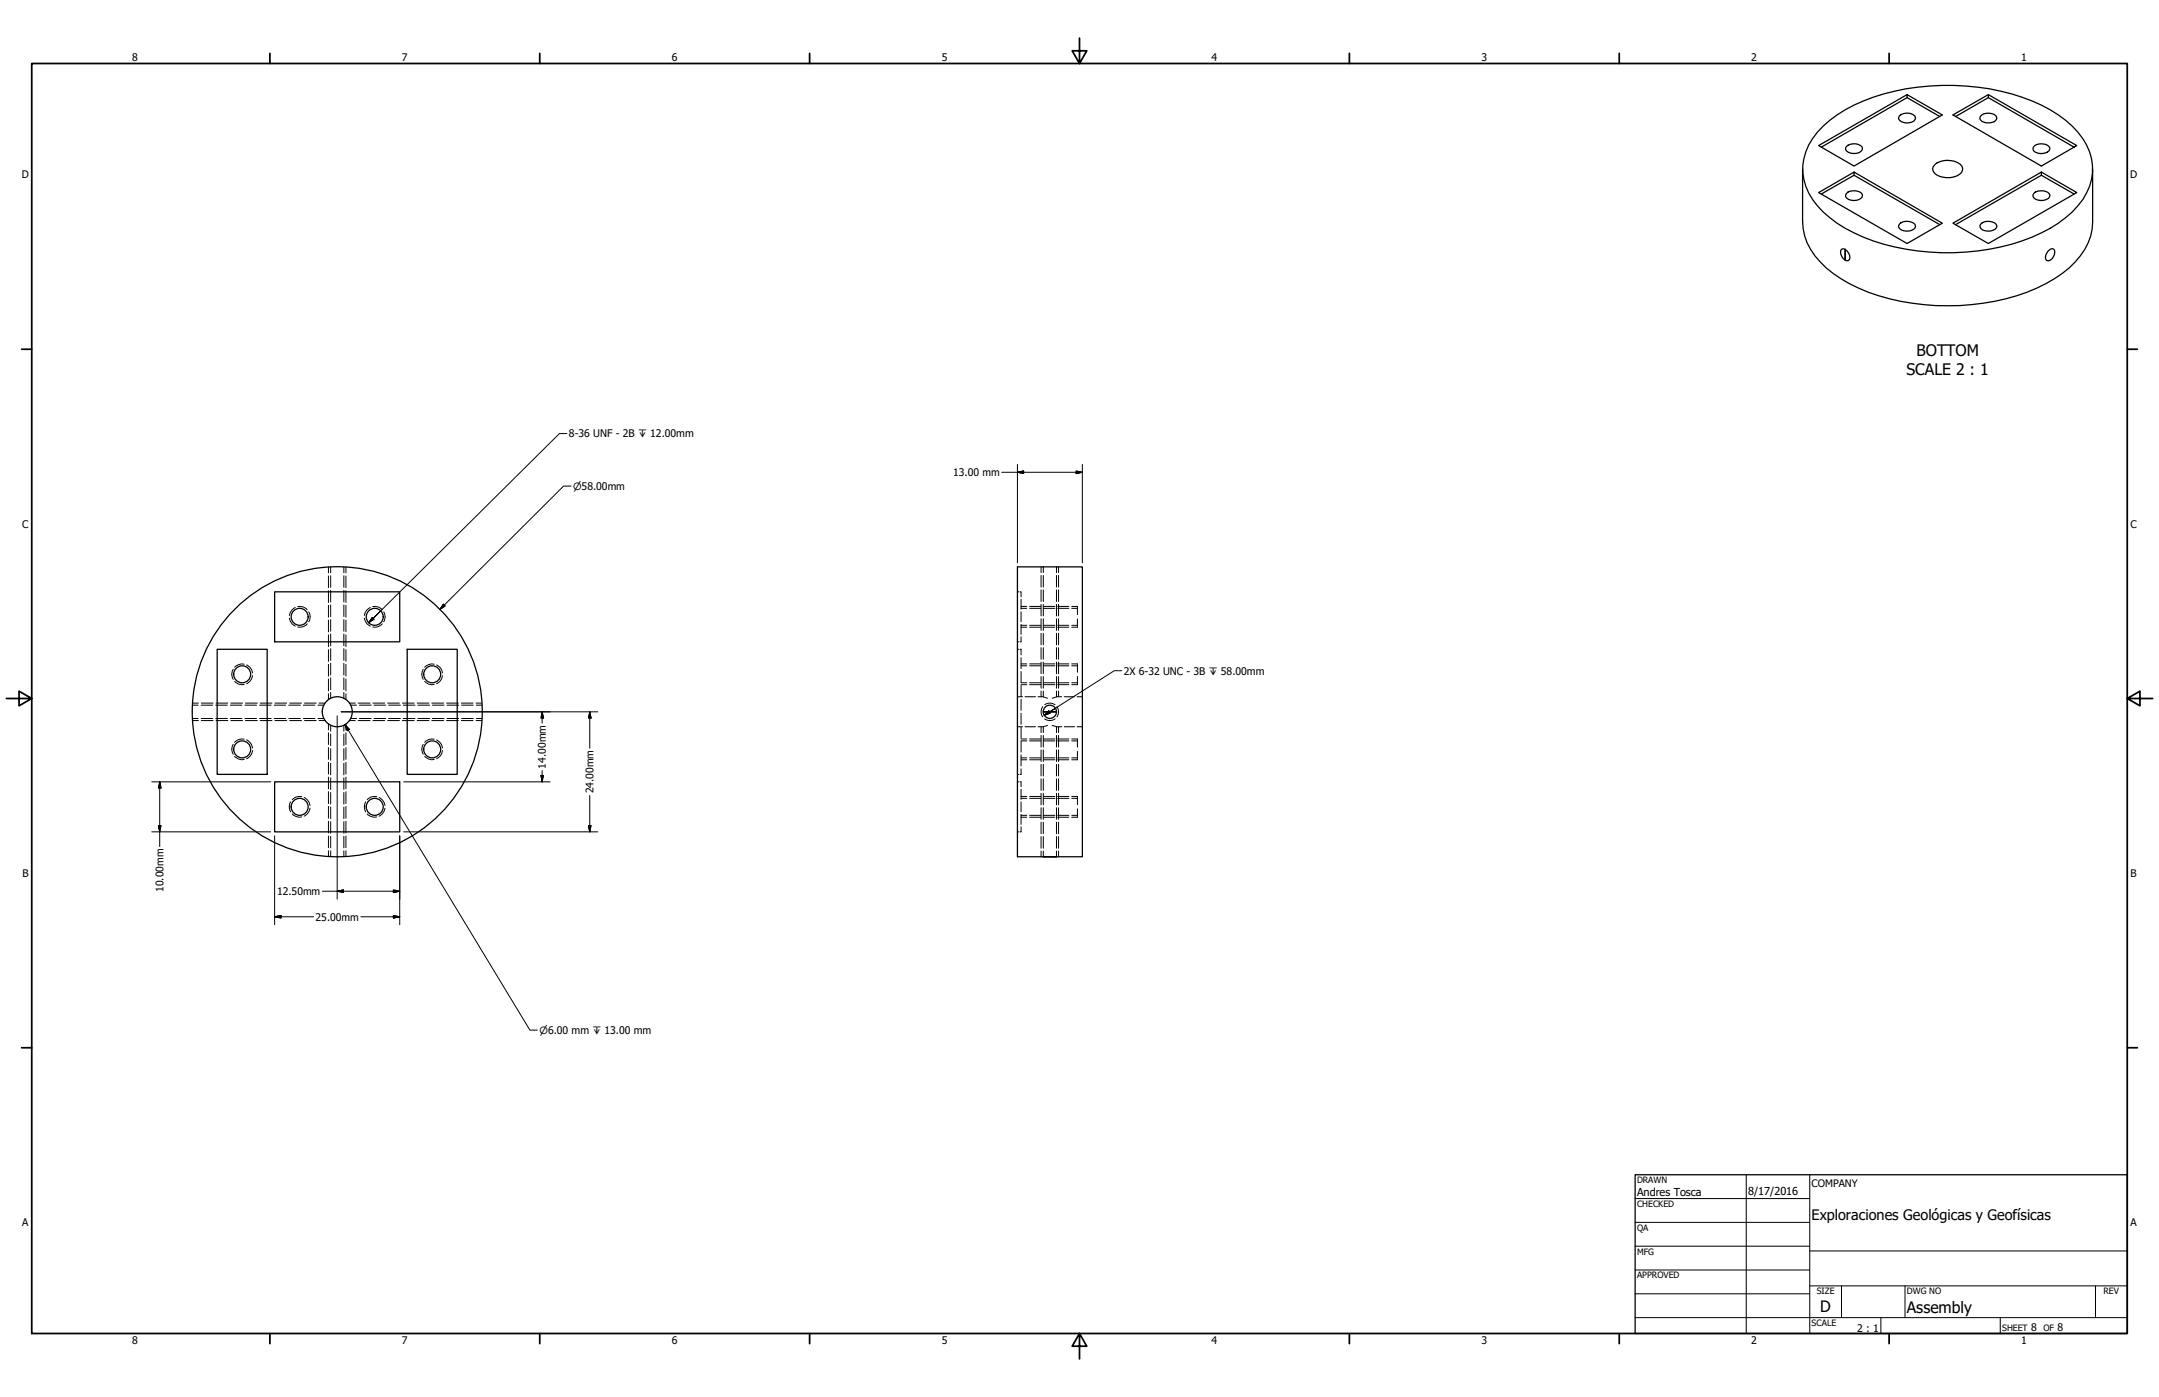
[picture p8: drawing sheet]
<svg xmlns="http://www.w3.org/2000/svg" width="864mm" height="559mm" viewBox="0 0 864 559" stroke-linecap="round" stroke-linejoin="round" font-family="sans-serif">
<!-- layer: Visible (ANSI) -->
<g fill="none" stroke="#000" stroke-width=".51">
<path d="M762.8 37.8l-35.3 20.4 14.1 8.2 35.3-20.4-14.1-8.2v1.3M795.3 37.8l-14.1 8.2 35.3 20.4 14.2-8.2-35.4-20.4v1.3l34.3 19.8M795.3 39.1l-13 7.5M729.2 50.5a60 60 0 0 1 28.8-14.1 94 94 0 0 1 58.5 5.6 39.8 39.8 0 0 1 18.1 16 20.9 20.9 0 0 1-3.4 24.3 53.2 53.2 0 0 1-26.7 15.4 95.2 95.2 0 0 1-59.1-2.8 42.4 42.4 0 0 1-21.9-17.7 20.9 20.9 0 0 1 3.4-24.3zM738.6 58.6a4.7 4.7 0 0 1 6.2 .1 1.66 1.66 0 0 1-1.2 2.4 4.5 4.5 0 0 1-5.3-1.2zM759.8 46.4a4.7 4.7 0 0 1 6.2 .1 1.66 1.66 0 0 1-1.2 2.3 4.5 4.5 0 0 1-5.3-1.2zM775.9 46.6l-13.1-7.5-34.3 19.8M792.5 46.1a4.6 4.6 0 0 1 6.1 .7 1.87 1.87 0 0 1-1.7 2.2 3.9 3.9 0 0 1-5-1.7zM813.8 58.4a4.7 4.7 0 0 1 6.1 .7 1.98 1.98 0 0 1-1.8 2.1 3.8 3.8 0 0 1-4.9-1.6zM721 67.6v21.2a23 23 0 0 0 7.1 16 56.8 56.8 0 0 0 27.7 14.7 94 94 0 0 0 58.9-4.2 42.2 42.2 0 0 0 19.2-15.6 20.6 20.6 0 0 0 3.2-10.9v-21.2M728.5 77.6l13.1-7.5 34.3 19.8M738.6 77.4a4.7 4.7 0 0 1 6.2 .1 1.59 1.59 0 0 1-1.2 2.3 4.4 4.4 0 0 1-5.3-1.1z"/>
<path d="M741.6 68.8l35.3 20.5-14.1 8.1-35.3-20.4 14.1-8.2v1.3M773.9 65.8a8.3 8.3 0 0 1 10.8 .6 2.74 2.74 0 0 1-1.9 4 9 9 0 0 1-9.1-1.2 2.19 2.19 0 0 1 .2-3.4zM813.5 77.4a4.7 4.7 0 0 1 6.2 .1l.3 .7a3.6 3.6 0 0 1-4.7 1.9 1.86 1.86 0 0 1-1.8-2.7zM816.5 68.8l-35.3 20.5 14.1 8.1 35.4-20.4-14.2-8.2v1.3M829.6 77.6l-13.1-7.5-34.2 19.8M736.7 99.6l1.3 .1v4.3a3.2 3.2 0 0 1-1.3-4.4zM738.1 99.8a3.1 3.1 0 0 1 1.3 4.4l-1.3-.1zM759.8 89.7a4.6 4.6 0 0 1 6.2 .1 1.59 1.59 0 0 1-1.2 2.3 4.3 4.3 0 0 1-5.3-1.2zM792.3 89.7a4.6 4.6 0 0 1 6.2 .1l.3 .6a3.6 3.6 0 0 1-4.7 1.9 1.86 1.86 0 0 1-1.8-2.6zM819.3 100.3a1.36 1.36 0 0 1 1.3-.8 1.36 1.36 0 0 1 1.3 .9 3.5 3.5 0 0 1-2.9 3.9 2.25 2.25 0 0 1 0-3.6zM109.9 236.7h50v20h-50zM407 226.8h25.9v115.9h-25.9z"/>
<path d="M86.9 259.7h20v50.1h-20zM162.9 259.7h20v50.1h-20zM417.3 284.7h5.3M417.3 284.8h5.3M109.9 312.7h50v20h-50zM417.3 342.7h5.3z"/>
<circle cx="119.9" cy="246.7" r="3.4"/>
<circle cx="149.9" cy="246.7" r="3.4"/>
<circle cx="96.9" cy="269.7" r="3.4"/>
<circle cx="172.9" cy="269.7" r="3.4"/>
<circle cx="96.9" cy="299.8" r="3.4"/>
<circle cx="134.9" cy="284.7" r="58"/>
<circle cx="134.9" cy="284.7" r="6"/>
<circle cx="172.9" cy="299.8" r="3.4"/>
<circle cx="420" cy="284.8" r="2.65"/>
<circle cx="119.9" cy="322.7" r="3.4"/>
<circle cx="149.9" cy="322.7" r="3.4"/>
</g>
<!-- layer: Border (ANSI) -->
<g fill="none" stroke="#000" stroke-width=".4">
<path d="M132.3 226.8v2.3M132.3 230.3v4.6M132.3 236.2v4.6M137.5 226.8v2.3M137.5 230.3v4.6M137.5 236.2v4.6M407 236.7h.5M408 236.7h.4v2.1M408.4 239.7v4M417.3 226.8v2.2M417.3 230.2v4.6M417.3 236v4.6"/>
<path d="M422.6 226.8v2.2M422.6 230.2v4.6M422.6 236v4.6M132.3 242v4.6M132.3 247.8v4.7M132.3 253.6v4.7M132.3 259.5v4.7M137.5 242v4.6M137.5 247.8v4.7M137.5 253.6v4.7M137.5 259.5v4.7M407 259.7h.5"/>
<path d="M407 256.7h.5M408 259.7h.4v2.2M408.4 244.7v4M408.4 249.7v4M408.4 254.7v2h-.4M408.4 250.1h2.3M408.4 243.3h2.3M411.9 250.1h4.4M411.9 243.3h4.4M417.3 241.7v4.7M417.3 247.5v4.7M417.3 253.3v4.6"/>
<path d="M417.3 259.1v4.6M417.4 250.1h4.6M417.4 243.3h4.6M422.6 241.7v4.7M422.6 247.5v4.7M422.6 253.3v4.6M422.6 259.1v4.6M423.1 250.1h4.4M423.1 243.3h4.4M428.7 250.1h2.3M428.7 243.3h2.3M431 242.6v3.3"/>
<path d="M431 247.6v3.3M132.3 265.3v4.7M132.3 271.1v4.7M132.3 277v2.3M137.5 265.3v4.7M137.5 271.1v4.7M137.5 277v2.3M407 278.7h2M408.4 263.1v4.4M408.4 268.6v4.4M408.4 274.2v4.4M408.4 279.7v4.5"/>
<path d="M408.4 273.1h2.3M408.4 266.3h2.3M410 278.7h4.2M411.9 273.1h4.4M411.9 266.3h4.4M415.2 278.7h2.1M417.3 278.7l1.7 .6M417.3 264.9v4.6M417.3 270.6v4.7M417.3 276.4v2.3M417.4 273.1h4.6M417.4 266.3h4.6"/>
<path d="M422.6 278.7l-1.7 .6M422.6 264.9v4.6M422.6 270.6v4.7M422.6 276.4v2.3M422.6 278.7h2.1M423.1 273.1h4.4M423.1 266.3h4.4M425.7 278.7h4.1M428.7 273.1h2.3M428.7 266.3h2.3M430.8 278.7h2.1M431 265.6v3.3"/>
<path d="M431 270.6v3.3M76.9 284.7v.1M77 287.4h2.2M77 282.1h2.2M80.5 287.4h4.6M80.5 282.1h4.6M86.3 287.4h4.6M86.3 282.1h4.6M92.1 287.4h4.7M92.1 282.1h4.7M98 287.4h4.6M98 282.1h4.6"/>
<path d="M103.8 287.4h4.7M103.8 282.1h4.7M109.7 287.4h4.6M109.7 282.1h4.6M115.5 287.4h4.6M115.5 282.1h4.6M121.3 287.4h4.7M121.3 282.1h4.7M127.2 287.4h2.3M127.2 282.1h2.3M132.3 290.1v2.4M132.3 293.6v4.7"/>
<path d="M132.3 299.5v4.6M137.5 290.1v2.4M137.5 293.6v4.7M137.5 299.5v4.6M140.3 287.4h2.3M140.3 282.1h2.3M143.8 287.4h4.7M143.8 282.1h4.7M149.6 287.4h4.7M149.6 282.1h4.7M155.4 287.4h4.7M155.4 282.1h4.7"/>
<path d="M161.3 287.4h4.7M161.3 282.1h4.7M167.1 287.4h4.7M167.1 282.1h4.7M173 287.4h4.6M173 282.1h4.6M178.8 287.4h4.7M178.8 282.1h4.7M184.7 287.4h4.6M184.7 282.1h4.6M190.5 287.4h2.3M190.5 282.1h2.3"/>
<path d="M407 290.7h2M408.4 285.3v4.5M408.4 290.8v4.5M410 290.7h4.2M410.7 296.4h-2.3v4.5M411.9 296.4h4.4M415.2 290.7h2.1M417.3 290.7v2.4M417.3 294.2v4.6M417.3 300v4.6M417.4 296.4h4.6M419 290.2l-1.7 .5"/>
<path d="M420.9 290.2l1.7 .5M422.6 290.7v2.4M422.6 294.2v4.6M422.6 300v4.6M422.6 290.7h2.1M423.1 296.4h4.4M425.7 290.7h4.1M428.7 296.4h2.3M430.8 290.7h2.1M431 295.6v3.3M132.3 305.3v4.6M132.3 311.1v4.7"/>
<path d="M132.3 317v4.6M137.5 305.3v4.6M137.5 311.1v4.7M137.5 317v4.6M407 312.7h.5M407 309.8h.5M408 312.7h.4v2M408.4 301.9v4.5M408.4 307.5v2.3h-.4M408.4 315.7v4M408.4 319.3h2.3M408.4 303.1h2.3"/>
<path d="M411.9 319.3h4.4M411.9 303.1h4.4M417.3 305.8v4.6M417.3 311.5v4.7M417.3 317.3v4.6M417.4 319.3h4.6M417.4 303.1h4.6M422.6 305.8v4.6M422.6 311.5v4.7M422.6 317.3v4.6M423.1 319.3h4.4M423.1 303.1h4.4"/>
<path d="M428.7 319.3h2.3M428.7 303.1h2.3M431 300.5v3.4M431 318.6v3.3M132.3 322.8v4.7M132.3 328.7v4.6M132.3 334.5v4.7M137.5 322.8v4.7M137.5 328.7v4.6M137.5 334.5v4.7M407 332.7h.5M408.4 320.7v4"/>
<path d="M408.4 325.8v4M408.4 330.7v2h-.4M408.4 326.1h2.3M411.9 326.1h4.4M417.3 323.1v4.6M417.3 328.9v4.6M417.3 334.6v4.7M417.4 326.1h4.6M422.6 323.1v4.6M422.6 328.9v4.6M422.6 334.6v4.7M423.1 326.1h4.4"/>
<path d="M428.7 326.1h2.3M431 323.5v3.4M132.3 340.4v2.2M134.8 342.7h.1M137.5 340.4v2.2M417.3 340.4v2.3M422.6 340.4v2.3"/>
</g>
<!-- layer: Title (ANSI) -->
<g fill="none" stroke="#000" stroke-width=".4">
<path d="M131.4 226.8v2.4M131.4 230.4v4.7M131.4 236.3v4.7M138.4 226.8v2.4M138.4 230.4v4.7M138.4 236.3v4.7M416.4 226.8v2.2M416.4 230.2v4.6M416.4 236v4.6M423.4 226.8v2.2M423.4 230.2v4.6M423.4 236v4.6"/>
<path d="M115.8 247.3a4 4 0 0 0 2.3 3.1M118.1 243a4 4 0 0 0-2.3 3.2M119.1 242.6a3.8 3.8 0 0 1 3.8 1.3M122.9 249.6a3.8 3.8 0 0 1-3.8 1.2M123.5 244.7a3.8 3.8 0 0 1 0 4M131.4 242.1v4.8M131.4 248v4.7M131.4 253.9v4.7M131.4 259.8v4.7M138.4 242.1v4.8M138.4 248v4.7M138.4 253.9v4.7"/>
<path d="M138.4 259.8v4.7M145.7 247.3a4 4 0 0 0 2.4 3.1M148.1 243a3.9 3.9 0 0 0-2.4 3.2M149.1 242.6a4 4 0 0 1 3.8 1.3M152.9 249.6a4 4 0 0 1-3.8 1.2M153.5 244.7a3.8 3.8 0 0 1 0 4M408.4 250.9h2.3M408.4 242.6h2.3M411.9 250.9h4.4M411.9 242.6h4.4M416.4 241.7v4.7M416.4 247.5v4.7"/>
<path d="M416.4 253.3v4.6M416.4 259.1v4.6M417.4 250.9h4.6M417.4 242.6h4.6M423.1 250.9h4.4M423.1 242.6h4.4M423.4 241.7v4.7M423.4 247.5v4.7M423.4 253.3v4.6M423.4 259.1v4.6M428.7 250.9h2.3M428.7 242.6h2.3"/>
<path d="M93.3 267.7a3.8 3.8 0 0 0 0 4M93.9 272.5a4 4 0 0 0 3.8 1.3M97.7 265.7a4.1 4.1 0 0 0-3.8 1.2M98.6 266a3.9 3.9 0 0 1 2.4 3.2M101 270.3a4.1 4.1 0 0 1-2.4 3.2M131.4 265.7v4.7M131.4 271.6v4.8M131.4 277.5v2.3M138.4 265.7v4.7M138.4 271.6v4.8M138.4 277.5v2.3M169.3 267.7a3.8 3.8 0 0 0 0 4"/>
<path d="M169.9 272.5a4 4 0 0 0 3.8 1.3M173.7 265.7a4.1 4.1 0 0 0-3.8 1.2M174.6 266a3.7 3.7 0 0 1 2.4 3.2M177 270.3a3.8 3.8 0 0 1-2.4 3.2M408.4 273.9h2.3M408.4 265.6h2.3M411.9 273.9h4.4M411.9 265.6h4.4M416.4 264.9v4.6M416.4 270.6v4.7M416.4 276.4v2.3M417.4 273.9h4.6"/>
<path d="M417.4 265.6h4.6M423.1 273.9h4.4M423.1 265.6h4.4M423.4 264.9v4.6M423.4 270.6v4.7M423.4 276.4v2.3M428.7 273.9h2.3M428.7 265.6h2.3M77 288.2h2.4M77 281.2h2.4M80.5 288.2h4.7M80.5 281.2h4.7"/>
<path d="M86.4 288.2h4.7M86.4 281.2h4.7M92.3 288.2h4.7M92.3 281.2h4.7M93.3 297.8a3.7 3.7 0 0 0 0 3.9M97.7 295.7a4 4 0 0 0-3.8 1.2M98.2 288.2h4.7M98.2 281.2h4.7M98.6 296a4.1 4.1 0 0 1 2.4 3.2M104.1 288.2h4.7M104.1 281.2h4.7M110 288.2h4.7"/>
<path d="M110 281.2h4.7M115.9 288.2h4.7M115.9 281.2h4.7M121.8 288.2h4.7M121.8 281.2h4.7M127.6 288.2h2.4M127.6 281.2h2.4M131.4 289.6v2.4M131.4 293.1v4.7M131.4 299v4.7M138.4 289.6v2.4M138.4 293.1v4.7"/>
<path d="M138.4 299v4.7M139.8 288.2h2.3M139.8 281.2h2.3M143.3 288.2h4.7M143.3 281.2h4.7M149.2 288.2h4.7M149.2 281.2h4.7M155.1 288.2h4.7M155.1 281.2h4.7M161 288.2h4.7M161 281.2h4.7M166.9 288.2h4.7"/>
<path d="M166.9 281.2h4.7M169.3 297.8a3.7 3.7 0 0 0 0 3.9M172.7 288.2h4.8M172.7 281.2h4.8M173.7 295.7a4 4 0 0 0-3.8 1.2M174.6 296a3.9 3.9 0 0 1 2.4 3.2M178.6 288.2h4.7M178.6 281.2h4.7M184.5 288.2h4.7M184.5 281.2h4.7M190.4 288.2h2.4M190.4 281.2h2.4"/>
<path d="M408.4 295.6h2.3M411.9 295.6h4.4M416.4 290.7v2.4M416.4 294.2v4.6M416.4 300v4.6M417.1 282.7a3.3 3.3 0 0 0 0 4.1M417.4 295.6h4.6M417.9 287.5a3.4 3.4 0 0 0 4.1 0M417.9 281.9a3.7 3.7 0 0 1 4.1 0M422.8 282.7a3.6 3.6 0 0 1 0 4.1M423.1 295.6h4.4M423.4 290.7v2.4"/>
<path d="M423.4 294.2v4.6M423.4 300v4.6M428.7 295.6h2.3M93.9 302.6a4.1 4.1 0 0 0 3.8 1.2M101 300.2a3.9 3.9 0 0 1-2.4 3.3M120.6 318.6a3.8 3.8 0 0 0-3.7 1.3M121.7 319a4 4 0 0 1 2.3 3.2M131.4 304.9v4.7M131.4 310.8v4.7M131.4 316.7v4.7M138.4 304.9v4.7M138.4 310.8v4.7"/>
<path d="M138.4 316.7v4.7M150.7 318.6a3.8 3.8 0 0 0-3.8 1.3M151.6 319a4 4 0 0 1 2.4 3.2M169.9 302.6a4.1 4.1 0 0 0 3.8 1.2M177 300.2a3.6 3.6 0 0 1-2.4 3.3M408.4 318.6h2.3M408.4 303.9h2.3M411.9 318.6h4.4M411.9 303.9h4.4M416.4 305.8v4.6M416.4 311.5v4.7M416.4 317.3v4.6"/>
<path d="M417.4 318.6h4.6M417.4 303.9h4.6M423.1 318.6h4.4M423.1 303.9h4.4M423.4 305.8v4.6M423.4 311.5v4.7M423.4 317.3v4.6M428.7 318.6h2.3M428.7 303.9h2.3M116.3 320.7a3.8 3.8 0 0 0 0 4M116.9 325.6a3.9 3.9 0 0 0 3.7 1.2M124 323.3a4 4 0 0 1-2.3 3.2"/>
<path d="M131.4 322.6v4.7M131.4 328.5v4.7M131.4 334.4v4.7M138.4 322.6v4.7M138.4 328.5v4.7M138.4 334.4v4.7M146.2 320.7a4.2 4.2 0 0 0 0 4M146.9 325.6a4 4 0 0 0 3.8 1.2M154 323.3a4 4 0 0 1-2.4 3.2M408.4 326.9h2.3M411.9 326.9h4.4M416.4 323.1v4.6"/>
<path d="M416.4 328.9v4.6M416.4 334.6v4.7M417.4 326.9h4.6M423.1 326.9h4.4M423.4 323.1v4.6M423.4 328.9v4.6M423.4 334.6v4.7M428.7 326.9h2.3M131.4 340.3v2.3M138.4 340.3v2.3M416.4 340.4v2.3M423.4 340.4v2.3"/>
</g>
<!-- layer: Border (ANSI) -->
<g fill="#000">
<circle cx="417.3" cy="342.7" r=".19"/>
<circle cx="422.6" cy="342.7" r=".19"/>
</g>
<!-- layer: Dimension (ANSI) -->
<g fill="none" stroke="#000" stroke-width=".7">
<path d="M431.8 15.2v10.2l-2.9-5.1h5.8l-2.9 5.1M12.7 25.4h838.2v508h-838.2zM107.9 21.3v4.1M215.9 21.3v4.1M323.8 21.3v4.1M539.8 21.3v4.1M647.7 21.3v4.1M755.6 21.3v4.1M8.6 139.7h4.1M850.9 139.7h4.1M2.5 279.4h10.2l-5.1-2.9v5.8l5.1-2.9M850.9 279.4l5.1 2.9v-5.8l-5.1 2.9h10.2"/>
<path d="M8.6 419.1h4.1M850.9 419.1h4.1M107.9 533.4v4.1M215.9 533.4v4.1M323.8 533.4v4.1M431.8 533.4l2.9 5.1h-5.8l2.9-5.1v10.2M539.8 533.4v4.1M647.7 533.4v4.1M755.6 533.4v4.1"/>
</g>
<!-- layer: Tweak Trail (ANSI) -->
<g fill="none" stroke="#000" stroke-width=".4">
<path d="M654 479.4h69.9M698.5 469.9v63.5M723.9 469.9v63.5M654 488.9h69.9M654 498.5h69.9M654 508h69.9M654 517.5h69.9M723.9 514.3h127M723.9 500.4h127M736.6 514.3v12.7M762 514.3v12.7M838.2 514.3v12.7"/>
<path d="M654 527h196.9M752.3 527v6.4M800.1 527v6.4"/>
</g>
<path d="M654 469.9h196.9v63.5h-196.9z" fill="none" stroke="#000" stroke-width=".51"/>
<!-- layer: Hidden Narrow (ANSI) -->
<g fill="none" stroke="#000" stroke-width=".4">
<path d="M228.4 194.4h-3l-49.4 49.4M400.7 188.9h32.2M407 188.9l2.4-.5v1zM407 185.7v39.4M430.5 188.4l2.4 .5-2.4 .5zM432.9 185.7v39.4M177.4 241.7l.7 .7-2.1 1.4zM134.9 286.3v73.4M136.5 284.7h102.6M216.9 284.7l.5 2.5h-1zM216.9 284.7v4.5M235.9 284.7l.5 2.5h-1z"/>
<path d="M235.9 284.7v14.6M60.7 312.7h47.6M63.9 312.7l.5 2.5h-1zM63.9 312.7v25.9M161.5 312.7h58.5M216.4 310.2h1l-.5 2.5zM216.9 308.2v4.5M235.9 318.2v14.5M60.7 332.7h47.6M63.4 330.2h1l-.5 2.5zM109.9 334.3v35.6M159.9 334.3v35.6"/>
<path d="M161.5 332.7h77.6M235.4 330.2h1l-.5 2.5zM129 356.5h30.9M134.9 356.5l2.5-.5v1zM157.4 356l2.5 .5-2.5 .5zM109.9 366.7l2.5-.5v1zM109.9 366.7h15.5M144.3 366.7h15.6M157.4 366.2l2.5 .5-2.5 .5z"/>
</g>
<g fill="#000" stroke="#000" stroke-width=".4">
<path d="M407 188.9l2.4-.5zM407 188.9l2.4-.5v1zM430.5 189.4l2.4-.5zM430.5 188.4l2.4 .5-2.4 .5zM177.4 241.7l-1.4 2.1zM177.4 241.7l.7 .7-2.1 1.4zM216.9 284.7l.5 2.5zM216.9 284.7l.5 2.5h-1zM235.9 284.7l.5 2.5zM235.9 284.7l.5 2.5h-1zM63.9 312.7l.5 2.5zM63.9 312.7l.5 2.5h-1z"/>
<path d="M216.4 310.2l.5 2.5zM216.4 310.2h1l-.5 2.5zM63.4 330.2l.5 2.5zM63.4 330.2h1l-.5 2.5zM235.4 330.2l.5 2.5zM235.4 330.2h1l-.5 2.5zM134.9 356.5l2.5-.5zM134.9 356.5l2.5-.5v1zM157.4 357l2.5-.5zM157.4 356l2.5 .5-2.5 .5zM109.9 366.7l2.5-.5zM109.9 366.7l2.5-.5v1z"/>
<path d="M157.4 367.2l2.5-.5zM157.4 366.2l2.5 .5-2.5 .5z"/>
</g>
<!-- layer: Symbol (ANSI) -->
<path d="M226.8 173.4h-3l-74.6 74 3.1-3.1M148.9 247l.7 .7-2.2 1.4zM149.2 247.4l-1.8 1.7M448.7 268.3h-3l-25.9 16.5 2.3-1.5M138 289.9l1.7 1.8-.8 .6zM138 289.9l74 122.2h2.9M417.7 286.1l1.8-1.7 .6 .8zM419.8 284.8l-2.1 1.3" fill="none" stroke="#000" stroke-width=".4"/>
<path d="M148.9 247l-1.5 2.1zM148.9 247l.7 .7-2.2 1.4zM138 289.9l1.7 1.8zM138 289.9l1.7 1.8-.8 .6zM417.7 286.1l1.8-1.7zM417.7 286.1l1.8-1.7 .6 .8z" fill="#000" stroke="#000" stroke-width=".4"/>
<g font-size="6.3">
<text x="766.6" y="142.5">BOTTOM</text>
<text x="762.6" y="150.1">SCALE 2 : 1</text>
<text x="728.1" y="524.9">D</text>
<text x="762.8" y="525">Assembly</text>
</g>
<text font-size="5.8" x="724.7" y="488.1">Exploraciones Geológicas y Geofísicas</text>
<g font-size="4.4">
<text x="654.8" y="478.6">Andres Tosca</text>
<text x="699.3" y="478">8/17/2016</text>
</g>
<g font-size="4.2">
<text x="52.8" y="24.4">8</text>
<text x="160.8" y="24.4">7</text>
<text x="268.7" y="24.4">6</text>
<text x="376.7" y="24.4">5</text>
<text x="484.6" y="24.4">4</text>
<text x="592.6" y="24.4">3</text>
<text x="700.5" y="24.4">2</text>
<text x="808.5" y="24.4">1</text>
<text x="8.8" y="71.4">D</text>
<text x="852" y="71.4">D</text>
<text x="227.6" y="174.9">8-36 UNF - 2B ↧ 12.00mm</text>
<text x="381.3" y="190.4">13.00 mm</text>
<text x="8.9" y="211.1">C</text>
<text x="852.2" y="211.1">C</text>
<text x="449.5" y="269.8">2X 6-32 UNC - 3B ↧ 58.00mm</text>
<text x="218.4" y="307.4" transform="rotate(-90 218.4 307.4)">14.00mm</text>
<text x="237.4" y="317.4" transform="rotate(-90 237.4 317.4)">24.00mm</text>
<text x="9" y="350.8">B</text>
<text x="852.2" y="350.8">B</text>
<text x="65.4" y="356.8" transform="rotate(-90 65.4 356.8)">10.00mm</text>
<text x="110.8" y="358">12.50mm</text>
<text x="126.2" y="368.2">25.00mm</text>
<text x="8.9" y="490.5">A</text>
<text x="852.2" y="490.5">A</text>
<text x="742.9" y="532.6">2 : 1</text>
<text x="812.4" y="532.6">8</text>
<text x="823" y="532.6">8</text>
<text x="52.8" y="537.5">8</text>
<text x="160.8" y="537.5">7</text>
<text x="268.7" y="537.5">6</text>
<text x="376.7" y="537.5">5</text>
<text x="484.6" y="537.5">4</text>
<text x="592.6" y="537.5">3</text>
<text x="700.5" y="537.5">2</text>
<text x="808.5" y="537.5">1</text>
</g>
<text font-size="4.1" x="724.7" y="474.7">COMPANY</text>
<g font-size="4">
<text x="229.2" y="195.9">⌀58.00mm</text>
<text x="215.8" y="413.6">⌀6.00 mm ↧ 13.00 mm</text>
</g>
<g font-size="3.5">
<text x="654.8" y="473.2">DRAWN</text>
<text x="654.8" y="482.8">CHECKED</text>
<text x="654.8" y="492.3">QA</text>
<text x="654.8" y="501.8">MFG</text>
<text x="654.8" y="511.4">APPROVED</text>
<text x="726.7" y="517.7">SIZE</text>
<text x="762.8" y="517.7">DWG NO</text>
<text x="841.4" y="517.7">REV</text>
<text x="724.7" y="530.4">SCALE</text>
<text x="800.9" y="532.6">SHEET</text>
<text x="817.4" y="532.6">OF</text>
</g>
</svg>
